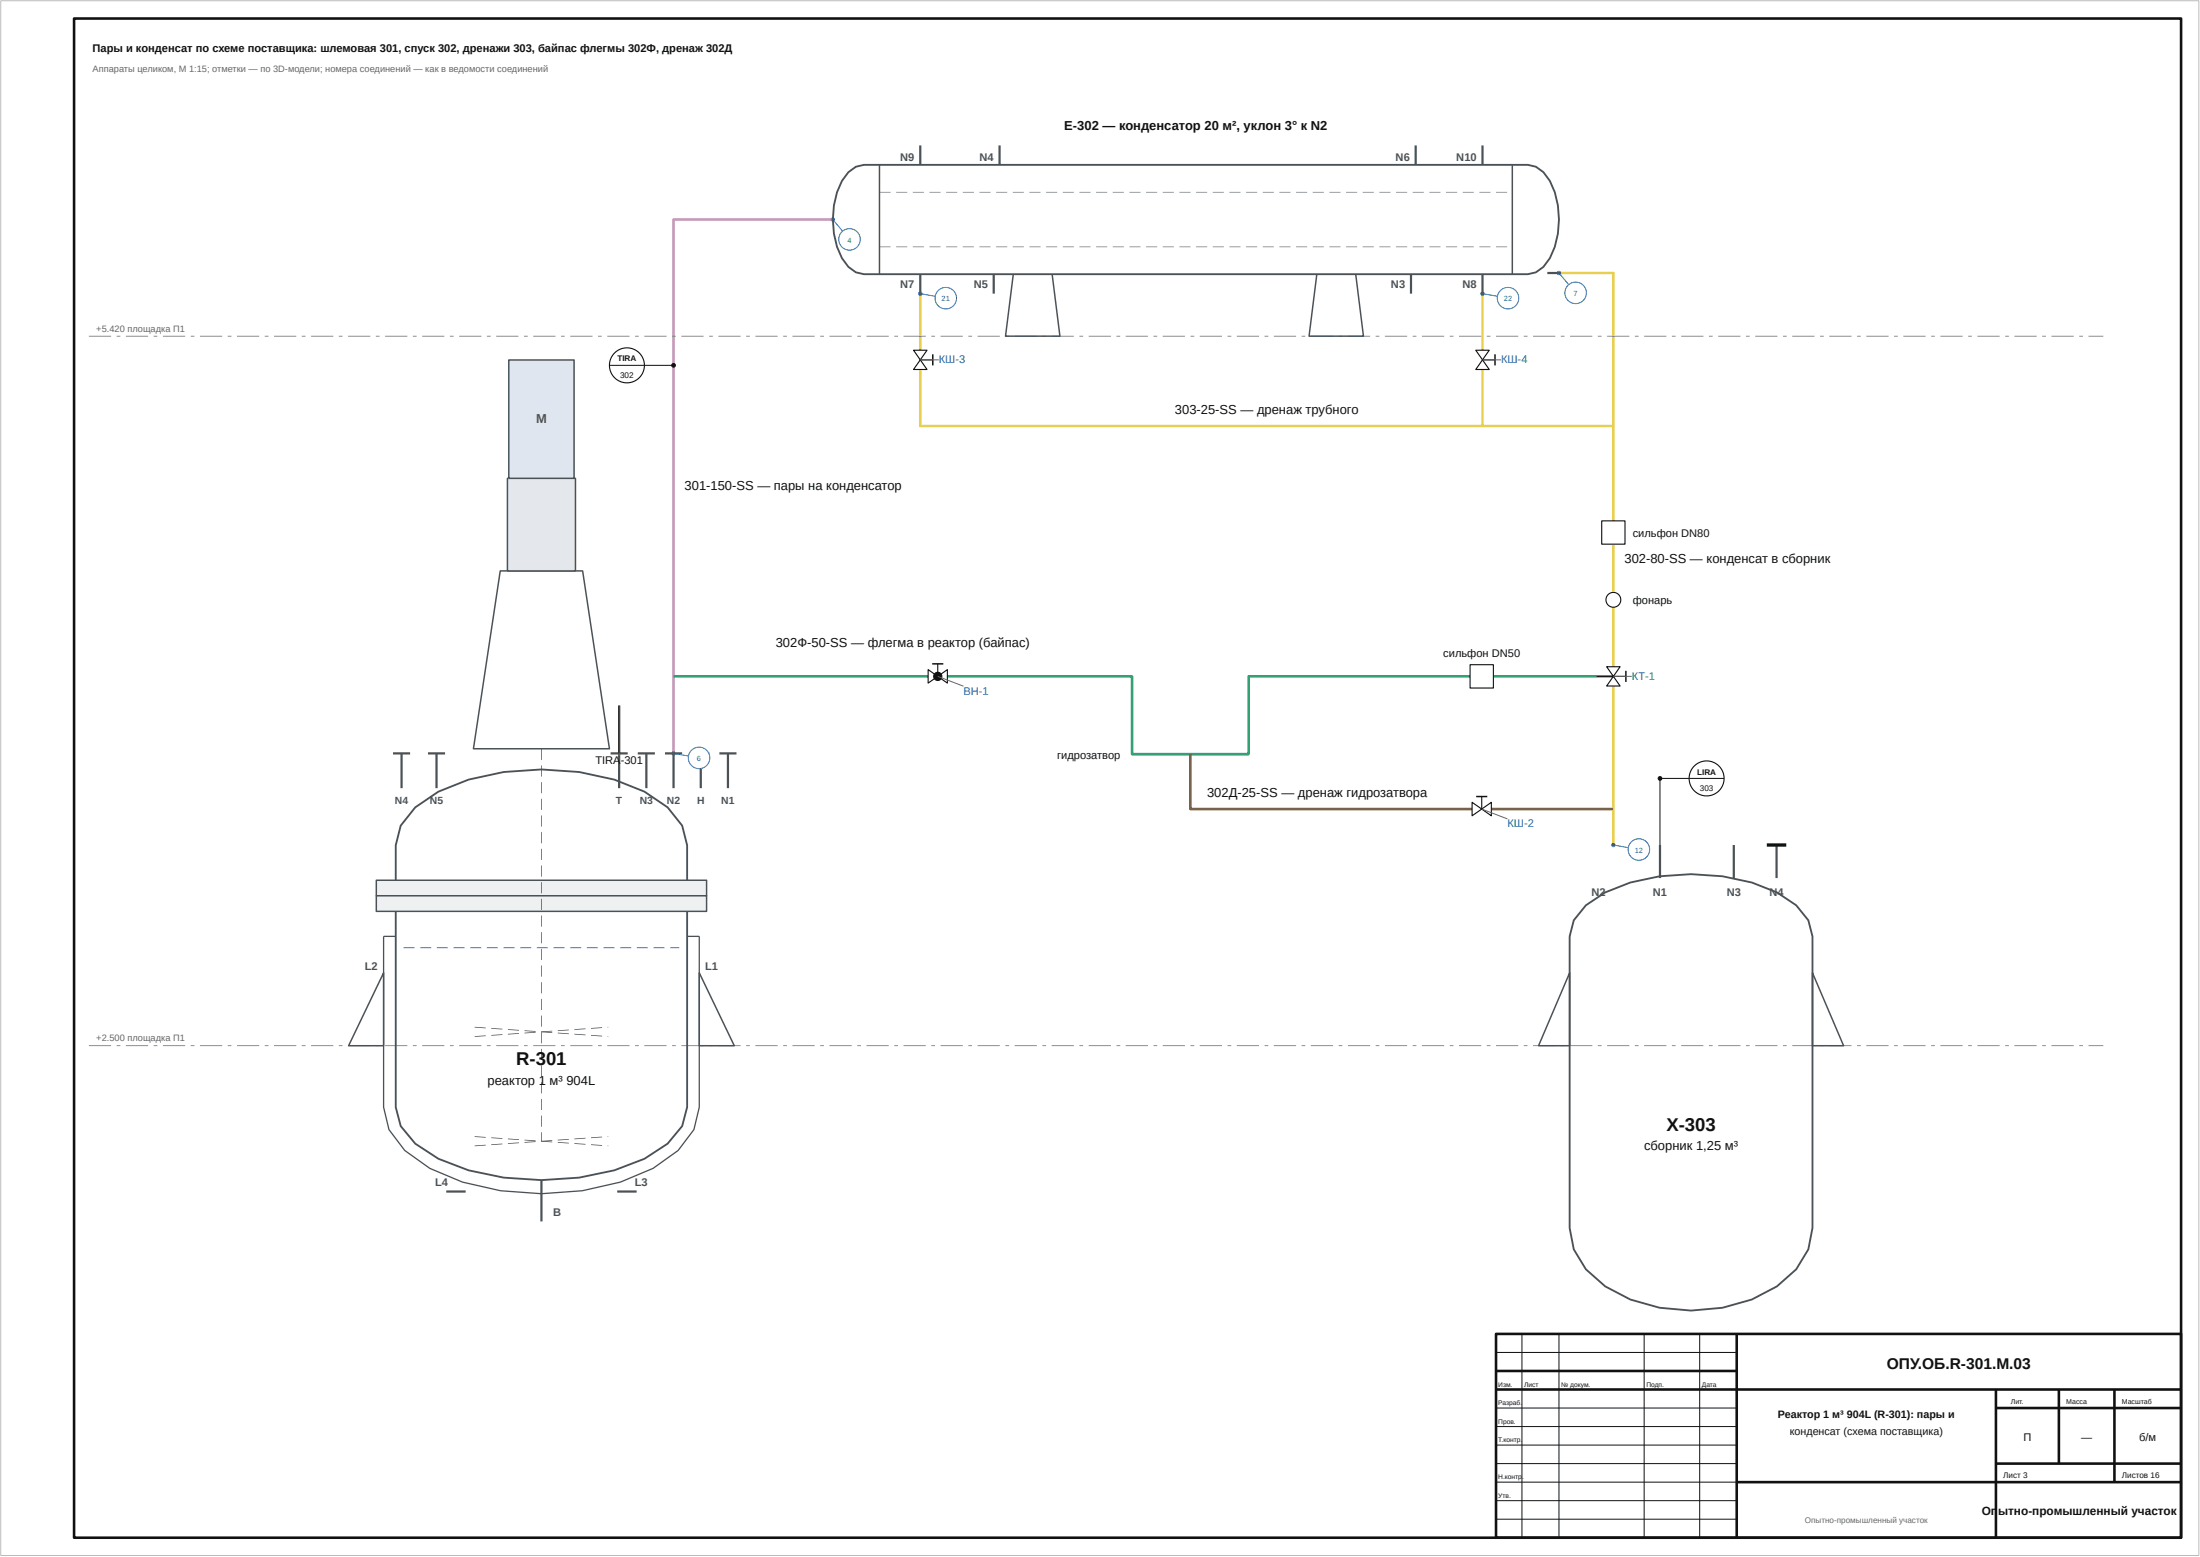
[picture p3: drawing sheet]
<svg xmlns="http://www.w3.org/2000/svg" width="594mm" height="420mm" viewBox="0 0 594 420" stroke-linecap="round" stroke-linejoin="round" font-family="sans-serif">
<path d="M20 5h569v410h-569zM404 360h185v55h-185zM469 360v55M404 370h65M404 375h185M539 375v40M539 380h50M556 375v20M571 375v25M469 400h120M539 395h50" fill="none" stroke="#111" stroke-width=".7" stroke-linecap="butt"/>
<path d="M224.9 59.2h-43v144.1" fill="none" stroke="#d98ac4" stroke-width=".7" stroke-linecap="butt"/>
<path d="M248.5 79.2v15.3M400.3 79.2v15.3M421 73.7h14.7v106.2M248.5 99.7v15.3h187.2M400.3 99.7v15.3M435.7 185.1v42.9" fill="none" stroke="#e9cf4e" stroke-width=".7" stroke-linecap="butt"/>
<path d="M181.9 182.5h68.7M255.8 182.5h49.9v21h31.5v-21h98.5" fill="none" stroke="#2d9e6d" stroke-width=".7" stroke-linecap="butt"/>
<path d="M321.4 203.5v14.8h76.1M402.7 218.3h33" fill="none" stroke="#7f6042" stroke-width=".7" stroke-linecap="butt"/>
<path d="M.2 .2h593.6v419.6h-593.6z" fill="none" stroke="#bbb" stroke-width=".27"/>
<path d="M411 360v55M421 360v55M444 360v55M459 360v55M404 365h65M404 380h65M404 385h65M404 390h65M404 395h65M404 400h65M404 405h65M404 410h65" fill="none" stroke="#111" stroke-width=".27"/>
<g fill="#666">
<path d="M24 282.1h6v.2h-6zM31.5 282.1h1v.2h-1zM34 282.1h6v.2h-6zM41.5 282.1h1v.2h-1zM44 282.1h6v.2h-6zM51.5 282.1h1v.2h-1zM54 282.1h6v.2h-6zM61.5 282.1h1v.2h-1zM64 282.1h6v.2h-6zM71.5 282.1h1v.2h-1zM74 282.1h6v.2h-6zM81.5 282.1h1v.2h-1zM84 282.1h6v.2h-6zM91.5 282.1h1v.2h-1zM94 282.1h6v.2h-6zM101.5 282.1h1v.2h-1zM104 282.1h6v.2h-6zM111.5 282.1h1v.2h-1zM114 282.1h6v.2h-6zM121.5 282.1h1v.2h-1zM124 282.1h6v.2h-6zM131.5 282.1h1v.2h-1zM134 282.1h6v.2h-6zM141.5 282.1h1v.2h-1zM144 282.1h6v.2h-6zM151.5 282.1h1v.2h-1zM154 282.1h6v.2h-6zM161.5 282.1h1v.2h-1zM164 282.1h6v.2h-6zM171.5 282.1h1v.2h-1zM174 282.1h6v.2h-6zM181.5 282.1h1v.2h-1zM184 282.1h6v.2h-6zM191.5 282.1h1v.2h-1zM194 282.1h6v.2h-6zM201.5 282.1h1v.2h-1zM204 282.1h6v.2h-6zM211.5 282.1h1v.2h-1zM214 282.1h6v.2h-6zM221.5 282.1h1v.2h-1zM224 282.1h6v.2h-6zM231.5 282.1h1v.2h-1zM234 282.1h6v.2h-6zM241.5 282.1h1v.2h-1zM244 282.1h6v.2h-6zM251.5 282.1h1v.2h-1zM254 282.1h6v.2h-6zM261.5 282.1h1v.2h-1zM264 282.1h6v.2h-6zM271.5 282.1h1v.2h-1zM274 282.1h6v.2h-6zM281.5 282.1h1v.2h-1zM284 282.1h6v.2h-6zM291.5 282.1h1v.2h-1zM294 282.1h6v.2h-6zM301.5 282.1h1v.2h-1zM304 282.1h6v.2h-6zM311.5 282.1h1v.2h-1zM314 282.1h6v.2h-6zM321.5 282.1h1v.2h-1zM324 282.1h6v.2h-6zM331.5 282.1h1v.2h-1zM334 282.1h6v.2h-6zM341.5 282.1h1v.2h-1zM344 282.1h6v.2h-6zM351.5 282.1h1v.2h-1zM354 282.1h6v.2h-6zM361.5 282.1h1v.2h-1zM364 282.1h6v.2h-6zM371.5 282.1h1v.2h-1zM374 282.1h6v.2h-6zM381.5 282.1h1v.2h-1zM384 282.1h6v.2h-6zM391.5 282.1h1v.2h-1zM394 282.1h6v.2h-6zM401.5 282.1h1v.2h-1zM404 282.1h6v.2h-6zM411.5 282.1h1v.2h-1zM414 282.1h6v.2h-6zM421.5 282.1h1v.2h-1zM424 282.1h6v.2h-6zM431.5 282.1h1v.2h-1zM434 282.1h6v.2h-6zM441.5 282.1h1v.2h-1zM444 282.1h6v.2h-6zM451.5 282.1h1v.2h-1zM454 282.1h6v.2h-6zM461.5 282.1h1v.2h-1zM464 282.1h6v.2h-6zM471.5 282.1h1v.2h-1zM474 282.1h6v.2h-6zM481.5 282.1h1v.2h-1zM484 282.1h6v.2h-6zM491.5 282.1h1v.2h-1zM494 282.1h6v.2h-6zM501.5 282.1h1v.2h-1zM504 282.1h6v.2h-6zM511.5 282.1h1v.2h-1zM514 282.1h6v.2h-6zM521.5 282.1h1v.2h-1zM524 282.1h6v.2h-6zM531.5 282.1h1v.2h-1zM534 282.1h6v.2h-6zM541.5 282.1h1v.2h-1zM544 282.1h6v.2h-6zM551.5 282.1h1v.2h-1zM554 282.1h6v.2h-6zM561.5 282.1h1v.2h-1zM564 282.1h4v.2h-4z"/>
<path d="M24 90.6h6v.2h-6zM31.5 90.6h1v.2h-1zM34 90.6h6v.2h-6zM41.5 90.6h1v.2h-1zM44 90.6h6v.2h-6zM51.5 90.6h1v.2h-1zM54 90.6h6v.2h-6zM61.5 90.6h1v.2h-1zM64 90.6h6v.2h-6zM71.5 90.6h1v.2h-1zM74 90.6h6v.2h-6zM81.5 90.6h1v.2h-1zM84 90.6h6v.2h-6zM91.5 90.6h1v.2h-1zM94 90.6h6v.2h-6zM101.5 90.6h1v.2h-1zM104 90.6h6v.2h-6zM111.5 90.6h1v.2h-1zM114 90.6h6v.2h-6zM121.5 90.6h1v.2h-1zM124 90.6h6v.2h-6zM131.5 90.6h1v.2h-1zM134 90.6h6v.2h-6zM141.5 90.6h1v.2h-1zM144 90.6h6v.2h-6zM151.5 90.6h1v.2h-1zM154 90.6h6v.2h-6zM161.5 90.6h1v.2h-1zM164 90.6h6v.2h-6zM171.5 90.6h1v.2h-1zM174 90.6h6v.2h-6zM181.5 90.6h1v.2h-1zM184 90.6h6v.2h-6zM191.5 90.6h1v.2h-1zM194 90.6h6v.2h-6zM201.5 90.6h1v.2h-1zM204 90.6h6v.2h-6zM211.5 90.6h1v.2h-1zM214 90.6h6v.2h-6zM221.5 90.6h1v.2h-1zM224 90.6h6v.2h-6zM231.5 90.6h1v.2h-1zM234 90.6h6v.2h-6zM241.5 90.6h1v.2h-1zM244 90.6h6v.2h-6zM251.5 90.6h1v.2h-1zM254 90.6h6v.2h-6zM261.5 90.6h1v.2h-1zM264 90.6h6v.2h-6zM271.5 90.6h1v.2h-1zM274 90.6h6v.2h-6zM281.5 90.6h1v.2h-1zM284 90.6h6v.2h-6zM291.5 90.6h1v.2h-1zM294 90.6h6v.2h-6zM301.5 90.6h1v.2h-1zM304 90.6h6v.2h-6zM311.5 90.6h1v.2h-1zM314 90.6h6v.2h-6zM321.5 90.6h1v.2h-1zM324 90.6h6v.2h-6zM331.5 90.6h1v.2h-1zM334 90.6h6v.2h-6zM341.5 90.6h1v.2h-1zM344 90.6h6v.2h-6zM351.5 90.6h1v.2h-1zM354 90.6h6v.2h-6zM361.5 90.6h1v.2h-1zM364 90.6h6v.2h-6zM371.5 90.6h1v.2h-1zM374 90.6h6v.2h-6zM381.5 90.6h1v.2h-1zM384 90.6h6v.2h-6zM391.5 90.6h1v.2h-1zM394 90.6h6v.2h-6zM401.5 90.6h1v.2h-1zM404 90.6h6v.2h-6zM411.5 90.6h1v.2h-1zM414 90.6h6v.2h-6zM421.5 90.6h1v.2h-1zM424 90.6h6v.2h-6zM431.5 90.6h1v.2h-1zM434 90.6h6v.2h-6zM441.5 90.6h1v.2h-1zM444 90.6h6v.2h-6zM451.5 90.6h1v.2h-1zM454 90.6h6v.2h-6zM461.5 90.6h1v.2h-1zM464 90.6h6v.2h-6zM471.5 90.6h1v.2h-1zM474 90.6h6v.2h-6zM481.5 90.6h1v.2h-1zM484 90.6h6v.2h-6zM491.5 90.6h1v.2h-1zM494 90.6h6v.2h-6zM501.5 90.6h1v.2h-1zM504 90.6h6v.2h-6zM511.5 90.6h1v.2h-1zM514 90.6h6v.2h-6zM521.5 90.6h1v.2h-1zM524 90.6h6v.2h-6zM531.5 90.6h1v.2h-1zM534 90.6h6v.2h-6zM541.5 90.6h1v.2h-1zM544 90.6h6v.2h-6zM551.5 90.6h1v.2h-1zM554 90.6h6v.2h-6zM561.5 90.6h1v.2h-1zM564 90.6h4v.2h-4z"/>
</g>
<path d="M106.9 241.8v57l1.3 5.1 3.9 4.7 6.3 4.1a69.2 69.2 0 0 0 38 5.1l9.5-2 8.1-3.1 6.3-4.1 3.9-4.7 1.4-5.1v-57" fill="none" stroke="#4a5258" stroke-width=".5"/>
<path d="M106.9 252.7h-3.3v46.1l1.4 6.1 4.3 5.6 6.8 4.8 8.8 3.7 10.3 2.4 11 .8 11-.8 10.3-2.4 8.9-3.7 6.7-4.8 4.3-5.6 1.4-6.1v-46.1h-3.2" fill="none" stroke="#4a5258" stroke-width=".35"/>
<path d="M101.6 237.6h89.2v4.2h-89.2z" fill="#eef0f2"/>
<path d="M101.6 237.6h89.2v4.2h-89.2z" fill="none" stroke="#4a5258" stroke-width=".4"/>
<path d="M101.6 241.8h89.2v4.2h-89.2z" fill="#eef0f2"/>
<path d="M135.1 154.1h22.2l7.3 48h-36.7zM101.6 241.8h89.2v4.2h-89.2zM103.6 262.5v19.7h-9.5zM188.8 262.5l9.5 19.7h-9.5z" fill="none" stroke="#4a5258" stroke-width=".4"/>
<path d="M106.9 237.6v-9.5l1.3-5.3 3.9-4.9 6.3-4.3a66.7 66.7 0 0 1 38-5.3l9.5 2.1 8.1 3.2 6.3 4.3 3.9 4.9 1.4 5.3v9.5" fill="none" stroke="#4a5258" stroke-width=".5"/>
<path d="M137 129.1h18.4v25h-18.4z" fill="#e4e8ec"/>
<path d="M137 129.1h18.4v25h-18.4z" fill="none" stroke="#4a5258" stroke-width=".4"/>
<path d="M137.4 97.1h17.6v32h-17.6z" fill="#dfe6ef"/>
<path d="M137.4 97.1h17.6v32h-17.6z" fill="none" stroke="#4a5258" stroke-width=".4"/>
<g fill="#4a5258">
<path d="M146.1 202.1h.2v3h-.2zM146.1 206.6h.2v3h-.2zM146.1 211.1h.2v3h-.2zM146.1 215.6h.2v3h-.2zM146.1 220.1h.2v3h-.2zM146.1 224.6h.2v3h-.2zM146.1 229.1h.2v3h-.2zM146.1 233.6h.2v3h-.2zM146.1 238.1h.2v3h-.2zM146.1 242.6h.2v3h-.2zM146.1 247.1h.2v3h-.2zM146.1 251.6h.2v3h-.2zM146.1 256.1h.2v3h-.2zM146.1 260.6h.2v3h-.2zM146.1 265.1h.2v3h-.2zM146.1 269.6h.2v3h-.2zM146.1 274.1h.2v3h-.2zM146.1 278.6h.2v3h-.2zM146.1 283.1h.2v3h-.2zM146.1 287.6h.2v3h-.2zM146.1 292.1h.2v3h-.2zM146.1 296.6h.2v3h-.2zM146.1 301.1h.2v3h-.2zM146.1 305.6h.2v2.4h-.2z"/>
<path d="M128.2 306.6l3 .2v.2l-3-.2zM132.7 307l3 .2v.2l-3-.3zM137.2 307.3l3 .2-.1 .2-2.9-.2zM141.7 307.6l2.9 .2v.2l-3-.2zM146.1 307.9l3 .2v.2l-3-.2zM150.6 308.2l3 .2v.2l-3-.2zM155.1 308.5l3 .2v.2l-3-.2zM159.6 308.8l3 .2v.2l-3-.2zM164.1 309.1l.1 .2z"/>
<path d="M128.2 309.1l3-.2v.2l-3 .2zM132.7 308.8l3-.2v.2l-3 .2zM137.2 308.5l2.9-.2 .1 .2-3 .2zM141.6 308.2l3-.2v.2l-2.9 .2zM146.1 307.9l3-.2v.2l-3 .2zM150.6 307.6l3-.2v.2l-3 .2zM155.1 307.3l3-.2v.2l-3 .2zM159.6 307l3-.2v.2l-3 .2zM164.1 306.6l.2 .2z"/>
<path d="M128.2 277.1l3 .2v.2l-3-.2zM132.7 277.4l3 .2v.2l-3-.2zM137.2 277.7l3 .3-.1 .2-2.9-.3zM141.7 278.1l2.9 .2v.2l-3-.2zM146.1 278.4l3 .2v.2l-3-.2zM150.6 278.7l3 .2v.2l-3-.2zM155.1 279l3 .2v.2l-3-.2zM159.6 279.3l3 .2v.2l-3-.2zM164.1 279.6l.1 .2z"/>
<path d="M128.2 279.6l3-.2v.2l-3 .2zM132.7 279.3l3-.2v.2l-3 .2zM137.2 279l2.9-.2 .1 .2-3 .2zM141.6 278.7l3-.2v.2l-2.9 .2zM146.1 278.4l3-.2v.2l-3 .2zM150.6 278.1l3-.2v.2l-3 .2zM155.1 277.8l3-.3v.2l-3 .3zM159.6 277.4l3-.2v.2l-3 .2zM164.1 277.1l.2 .2z"/>
</g>
<path d="M109 255.7h3v.2h-3zM113.5 255.7h3v.2h-3zM118 255.7h3v.2h-3zM122.5 255.7h3v.2h-3zM127 255.7h3v.2h-3zM131.5 255.7h3v.2h-3zM136 255.7h3v.2h-3zM140.5 255.7h3v.2h-3zM145 255.7h3v.2h-3zM149.5 255.7h3v.2h-3zM154 255.7h3v.2h-3zM158.5 255.7h3v.2h-3zM163 255.7h3v.2h-3zM167.5 255.7h3v.2h-3zM172 255.7h3v.2h-3zM176.5 255.7h3v.2h-3zM181 255.7h2.5v.2h-2.5z" fill="#1f5fa8"/>
<g fill="none" stroke="#4a5258" stroke-width=".6">
<path d="M106.1 203.3h4.7M108.4 203.3v9.4M115.6 203.3h4.6M117.9 203.3v9.4M164.9 203.3h4.6M167.2 203.3v9.4M172.2 203.3h4.6M174.5 203.3v9.4M179.6 203.3h4.6M181.9 203.3v9.4M186.9 203.3h4.6M189.2 203.3v9.4"/>
<path d="M194.3 203.3h4.6M196.6 203.3v9.4M146.2 318.5v11.1"/>
</g>
<path d="M229.1 46.5l2-1.5 2.2-.5h179.3l2.2 .5 2 1.5a18.8 18.8 0 0 1 4.2 12.7 18.8 18.8 0 0 1-4.2 12.8l-2 1.5-2.2 .5h-179.3l-2.2-.5-2-1.5a18.8 18.8 0 0 1-4.2-12.8 18.8 18.8 0 0 1 4.2-12.7z" fill="none" stroke="#4a5258" stroke-width=".5"/>
<path d="M237.5 44.5v29.5M408.4 44.5v29.5" fill="none" stroke="#4a5258" stroke-width=".4"/>
<g fill="#4a5258">
<path d="M237.5 51.8h3v.1h-3zM242 51.8h3v.1h-3zM246.5 51.8h3v.1h-3zM251 51.8h3v.1h-3zM255.5 51.8h3v.1h-3zM260 51.8h3v.1h-3zM264.5 51.8h3v.1h-3zM269 51.8h3v.1h-3zM273.5 51.8h3v.1h-3zM278 51.8h3v.1h-3zM282.5 51.8h3v.1h-3zM287 51.8h3v.1h-3zM291.5 51.8h3v.1h-3zM296 51.8h3v.1h-3zM300.5 51.8h3v.1h-3zM305 51.8h3v.1h-3zM309.5 51.8h3v.1h-3zM314 51.8h3v.1h-3zM318.5 51.8h3v.1h-3zM323 51.8h3v.1h-3zM327.5 51.8h3v.1h-3zM332 51.8h3v.1h-3zM336.5 51.8h3v.1h-3zM341 51.8h3v.1h-3zM345.5 51.8h3v.1h-3zM350 51.8h3v.1h-3zM354.5 51.8h3v.1h-3zM359 51.8h3v.1h-3zM363.5 51.8h3v.1h-3zM368 51.8h3v.1h-3zM372.5 51.8h3v.1h-3zM377 51.8h3v.1h-3zM381.5 51.8h3v.1h-3zM386 51.8h3v.1h-3zM390.5 51.8h3v.1h-3zM395 51.8h3v.1h-3zM399.5 51.8h3v.1h-3zM404 51.8h3v.1h-3z"/>
<path d="M237.5 66.6h3v.1h-3zM242 66.6h3v.1h-3zM246.5 66.6h3v.1h-3zM251 66.6h3v.1h-3zM255.5 66.6h3v.1h-3zM260 66.6h3v.1h-3zM264.5 66.6h3v.1h-3zM269 66.6h3v.1h-3zM273.5 66.6h3v.1h-3zM278 66.6h3v.1h-3zM282.5 66.6h3v.1h-3zM287 66.6h3v.1h-3zM291.5 66.6h3v.1h-3zM296 66.6h3v.1h-3zM300.5 66.6h3v.1h-3zM305 66.6h3v.1h-3zM309.5 66.6h3v.1h-3zM314 66.6h3v.1h-3zM318.5 66.6h3v.1h-3zM323 66.6h3v.1h-3zM327.5 66.6h3v.1h-3zM332 66.6h3v.1h-3zM336.5 66.6h3v.1h-3zM341 66.6h3v.1h-3zM345.5 66.6h3v.1h-3zM350 66.6h3v.1h-3zM354.5 66.6h3v.1h-3zM359 66.6h3v.1h-3zM363.5 66.6h3v.1h-3zM368 66.6h3v.1h-3zM372.5 66.6h3v.1h-3zM377 66.6h3v.1h-3zM381.5 66.6h3v.1h-3zM386 66.6h3v.1h-3zM390.5 66.6h3v.1h-3zM395 66.6h3v.1h-3zM399.5 66.6h3v.1h-3zM404 66.6h3v.1h-3z"/>
</g>
<path d="M273.6 74l-2.1 16.7h14.7l-2.1-16.7M355.6 74l-2.1 16.7h14.7l-2.1-16.7M423.9 262.5v19.7h-8.4zM489.5 262.5l8.4 19.7h-8.4z" fill="none" stroke="#4a5258" stroke-width=".4"/>
<path d="M248.5 39.2v5.3M269.9 39.2v5.3M382.3 39.2v5.3M400.3 39.2v5.3M248.5 74v5.2M268.3 74v5.2M381 74v5.2M400.3 74v5.2M417.8 73.7h3.2" fill="none" stroke="#4a5258" stroke-width=".6"/>
<path d="M428.3 244.3l5.2-3.5a57 57 0 0 1 39.6-2.6l6.8 2.6 5.2 3.5 3.2 4.1 1.2 4.3v78.7l-1.2 5.8-3.2 5.4-5.2 4.6-6.8 3.5a46.6 46.6 0 0 1-32.8 0l-6.8-3.5-5.2-4.6-3.3-5.4-1.1-5.8v-78.7l1.1-4.3z" fill="none" stroke="#4a5258" stroke-width=".5"/>
<path d="M174 98.6h7.9" fill="none" stroke="#111" stroke-width=".27"/>
<circle cx="181.9" cy="98.6" r=".5" fill="#111"/>
<circle cx="181.9" cy="98.6" r=".5" fill="none" stroke="#111" stroke-width=".27"/>
<circle cx="169.3" cy="98.6" r="4.7" fill="#fff"/>
<circle cx="169.3" cy="98.6" r="4.7" fill="none" stroke="#111" stroke-width=".3"/>
<path d="M164.6 98.6h9.4" fill="none" stroke="#111" stroke-width=".27"/>
<path d="M432.5 140.6h6.3v6.3h-6.3z" fill="#fff"/>
<path d="M432.5 140.6h6.3v6.3h-6.3z" fill="none" stroke="#111" stroke-width=".3"/>
<circle cx="435.7" cy="161.9" r="2" fill="#fff"/>
<circle cx="435.7" cy="161.9" r="2" fill="none" stroke="#111" stroke-width=".3"/>
<path d="M397 179.4h6.3v6.3h-6.3z" fill="#fff"/>
<path d="M397 179.4h6.3v6.3h-6.3z" fill="none" stroke="#111" stroke-width=".3"/>
<path d="M167.2 190.4v12.9" fill="none" stroke="#111" stroke-width=".6"/>
<path d="M448.3 228v9M468.2 228v9M479.8 228v9M120.5 321.6h5.3M166.7 321.6h5.2" fill="none" stroke="#4a5258" stroke-width=".6"/>
<path d="M477.1 228h5.3" fill="none" stroke="#111" stroke-width=".9" stroke-linecap="butt"/>
<path d="M456.1 210.1h-7.8v17.9" fill="none" stroke="#111" stroke-width=".27"/>
<circle cx="448.3" cy="210.1" r=".5" fill="#111"/>
<circle cx="448.3" cy="210.1" r=".5" fill="none" stroke="#111" stroke-width=".27"/>
<circle cx="460.9" cy="210.1" r="4.7" fill="#fff"/>
<circle cx="460.9" cy="210.1" r="4.7" fill="none" stroke="#111" stroke-width=".3"/>
<path d="M456.1 210.1h9.5" fill="none" stroke="#111" stroke-width=".27"/>
<path d="M433.9 179.9l3.6 5.2h-3.6l3.6-5.2z" fill="#fff"/>
<path d="M433.9 179.9l3.6 5.2h-3.6l3.6-5.2zM431.2 182.5h7.9" fill="none" stroke="#111" stroke-width=".3"/>
<path d="M439.1 181v3" fill="none" stroke="#111" stroke-width=".4"/>
<path d="M246.7 94.5l3.6 5.2h-3.6l3.6-5.2z" fill="#fff"/>
<path d="M246.7 94.5l3.6 5.2h-3.6l3.6-5.2zM248.5 97.1h3.4" fill="none" stroke="#111" stroke-width=".3"/>
<path d="M251.9 95.6v3" fill="none" stroke="#111" stroke-width=".4"/>
<path d="M398.5 94.5l3.7 5.2h-3.7l3.7-5.2z" fill="#fff"/>
<path d="M398.5 94.5l3.7 5.2h-3.7l3.7-5.2zM400.3 97.1h3.4" fill="none" stroke="#111" stroke-width=".3"/>
<path d="M403.7 95.6v3" fill="none" stroke="#111" stroke-width=".4"/>
<path d="M250.6 180.7l5.2 3.7v-3.7l-5.2 3.7z" fill="#fff"/>
<path d="M253.2 179.2v3.3M250.6 180.7l5.2 3.7v-3.7l-5.2 3.7z" fill="none" stroke="#111" stroke-width=".3"/>
<path d="M251.7 179.2h3" fill="none" stroke="#111" stroke-width=".4"/>
<circle cx="253.2" cy="182.5" r="1.1" fill="#111"/>
<circle cx="253.2" cy="182.5" r="1.1" fill="none" stroke="#111" stroke-width=".3"/>
<path d="M397.5 216.5l5.2 3.7v-3.7l-5.2 3.7z" fill="#fff"/>
<path d="M397.5 216.5l5.2 3.7v-3.7l-5.2 3.7zM400.1 215v3.3" fill="none" stroke="#111" stroke-width=".3"/>
<path d="M398.6 215h3" fill="none" stroke="#111" stroke-width=".4"/>
<path d="M248.5 97.1h5M400.3 97.1h5M167.2 190.4v13.7M253.2 182.5l7 2.7M435.7 182.5h5M400.1 218.3l7 2.7" fill="none" stroke="#666" stroke-width=".27"/>
<path d="M181.9 203.3l4 .7" fill="none" stroke="#1f5fa8" stroke-width=".27"/>
<circle cx="181.9" cy="203.3" r=".45" fill="#1f5fa8"/>
<circle cx="181.9" cy="203.3" r=".45" fill="none" stroke="#1f5fa8" stroke-width=".27"/>
<circle cx="188.8" cy="204.5" r="2.9" fill="#fff"/>
<g fill="none" stroke="#1f5fa8" stroke-width=".27">
<path d="M224.9 59.2l2.6 3.2"/>
<circle cx="188.8" cy="204.5" r="2.9"/>
</g>
<circle cx="224.9" cy="59.2" r=".45" fill="#1f5fa8"/>
<circle cx="224.9" cy="59.2" r=".45" fill="none" stroke="#1f5fa8" stroke-width=".27"/>
<circle cx="229.4" cy="64.6" r="2.9" fill="#fff"/>
<g fill="none" stroke="#1f5fa8" stroke-width=".27">
<path d="M421 73.7l2.6 3.1"/>
<circle cx="229.4" cy="64.6" r="2.9"/>
</g>
<circle cx="421" cy="73.7" r=".45" fill="#1f5fa8"/>
<circle cx="421" cy="73.7" r=".45" fill="none" stroke="#1f5fa8" stroke-width=".27"/>
<circle cx="425.5" cy="79" r="2.9" fill="#fff"/>
<g fill="none" stroke="#1f5fa8" stroke-width=".27">
<path d="M248.5 79.2l4.1 .8"/>
<circle cx="425.5" cy="79" r="2.9"/>
</g>
<circle cx="248.5" cy="79.2" r=".45" fill="#1f5fa8"/>
<circle cx="248.5" cy="79.2" r=".45" fill="none" stroke="#1f5fa8" stroke-width=".27"/>
<circle cx="255.4" cy="80.5" r="2.9" fill="#fff"/>
<g fill="none" stroke="#1f5fa8" stroke-width=".27">
<path d="M400.3 79.2l4.1 .8"/>
<circle cx="255.4" cy="80.5" r="2.9"/>
</g>
<circle cx="400.3" cy="79.2" r=".45" fill="#1f5fa8"/>
<circle cx="400.3" cy="79.2" r=".45" fill="none" stroke="#1f5fa8" stroke-width=".27"/>
<circle cx="407.2" cy="80.5" r="2.9" fill="#fff"/>
<g fill="none" stroke="#1f5fa8" stroke-width=".27">
<path d="M435.7 228l4 .8"/>
<circle cx="407.2" cy="80.5" r="2.9"/>
</g>
<circle cx="435.7" cy="228" r=".45" fill="#1f5fa8"/>
<circle cx="435.7" cy="228" r=".45" fill="none" stroke="#1f5fa8" stroke-width=".27"/>
<circle cx="442.6" cy="229.3" r="2.9" fill="#fff"/>
<circle cx="442.6" cy="229.3" r="2.9" fill="none" stroke="#1f5fa8" stroke-width=".27"/>
<g font-size="5" fill="#111">
<text x="139.4" y="287.5">R-301</text>
<text x="450" y="305.2">X-303</text>
</g>
<text font-size="4.2" fill="#111" x="509.5" y="369.5">ОПУ.ОБ.R-301.М.03</text>
<g font-size="3.5" fill="#111">
<text x="287.4" y="35">E-302 — конденсатор 20 м², уклон 3° к N2</text>
<text x="317.3" y="111.8">303-25-SS — дренаж трубного</text>
<text x="184.9" y="132.3">301-150-SS — пары на конденсатор</text>
<text x="438.7" y="151.9">302-80-SS — конденсат в сборник</text>
<text x="209.5" y="174.5">302Ф-50-SS — флегма в реактор (байпас)</text>
<text x="326" y="215.1">302Д-25-SS — дренаж гидрозатвора</text>
<text x="131.7" y="292.7">реактор 1 м³</text>
<text x="153" y="292.7">904L</text>
<text x="444" y="310.4">сборник 1,25 м³</text>
</g>
<text font-size="3.5" fill="#4a5258" x="144.7" y="114.3">M</text>
<g font-size="3.2" fill="#111">
<text x="535.2" y="409">Оп</text>
<text x="539.6" y="409">ытно-промышленный участок</text>
</g>
<g font-size="3" fill="#111">
<text x="25" y="14">Пары и конденсат по схеме поставщика: шлемовая 301, спуск 302, дренажи 303, байпас флегмы 302Ф, дренаж 302Д</text>
<text x="440.9" y="145">сильфон DN80</text>
<text x="440.9" y="163.1">фонарь</text>
<text x="389.8" y="177.3">сильфон DN50</text>
<text x="160.8" y="206.3">TIRA</text>
<text x="167.6" y="206.3">-301</text>
<text x="285.5" y="204.8">гидрозатвор</text>
<text x="546.4" y="389">П</text>
<text x="562" y="389">—</text>
<text x="577.7" y="389">б/м</text>
</g>
<g font-size="3" fill="#4a5258">
<text x="243.1" y="43.4">N9</text>
<text x="264.5" y="43.4">N4</text>
<text x="376.9" y="43.4">N6</text>
<text x="393.3" y="43.4">N10</text>
<text x="243.1" y="77.8">N7</text>
<text x="262.9" y="77.8">N5</text>
<text x="375.6" y="77.8">N3</text>
<text x="394.9" y="77.8">N8</text>
<text x="429.8" y="241.7">N2</text>
<text x="446.4" y="241.7">N1</text>
<text x="466.3" y="241.7">N3</text>
<text x="477.8" y="241.7">N4</text>
<text x="98.5" y="261.9">L2</text>
<text x="190.4" y="261.9">L1</text>
<text x="117.5" y="320">L4</text>
<text x="171.4" y="320">L3</text>
<text x="149.4" y="328.1">B</text>
</g>
<g font-size="3" fill="#1f5fa8">
<text x="253.5" y="98">КШ-3</text>
<text x="405.3" y="98">КШ-4</text>
<text x="440.7" y="183.4">КТ-1</text>
<text x="260.2" y="187.4">ВН-1</text>
<text x="407.1" y="223.2">КШ-2</text>
</g>
<g font-size="2.9" fill="#111">
<text x="480.1" y="382.7">Реактор 1 м³</text>
<text x="498.7" y="382.7">904L (R-301): пары и</text>
<text x="483.3" y="387.3">конденсат (схема поставщика)</text>
</g>
<g font-size="2.8" fill="#4a5258">
<text x="106.6" y="216.9">N4</text>
<text x="116.1" y="216.9">N5</text>
<text x="166.3" y="216.9">T</text>
<text x="172.8" y="216.9">N3</text>
<text x="180.1" y="216.9">N2</text>
<text x="188.2" y="216.9">H</text>
<text x="194.8" y="216.9">N1</text>
</g>
<g font-size="2.5" fill="#666">
<text x="25" y="19.5">Аппараты целиком, М 1:15; отметки — по 3D-модели; номера соединений — как в ведомости соединений</text>
<text x="26" y="89.5">+5.420 площадка П1</text>
<text x="26" y="281">+2.500 площадка П1</text>
</g>
<g font-size="2.2" fill="#111">
<text x="166.7" y="97.5">TIRA</text>
<text x="167.5" y="102.1">302</text>
<text x="458.3" y="209">LIRA</text>
<text x="459" y="213.5">303</text>
<text x="541" y="398.8">Лист 3</text>
<text x="573" y="398.8">Листов 16</text>
</g>
<text font-size="2.2" fill="#666" x="487.4" y="411">Опытно-промышленный участок</text>
<g font-size="2" fill="#1f5fa8">
<text x="228.9" y="65.5">4</text>
<text x="254.3" y="81.4">21</text>
<text x="406.1" y="81.4">22</text>
<text x="424.9" y="79.9">7</text>
<text x="188.2" y="205.4">6</text>
<text x="441.5" y="230.2">12</text>
</g>
<g font-size="1.9" fill="#111">
<text x="543" y="378.8">Лит.</text>
<text x="558" y="378.8">Масса</text>
<text x="573" y="378.8">Масштаб</text>
</g>
<g font-size="1.8" fill="#111">
<text x="404.6" y="374.2">Изм.</text>
<text x="411.6" y="374.2">Лист</text>
<text x="421.6" y="374.2">№ докум.</text>
<text x="444.6" y="374.2">Подп.</text>
<text x="459.6" y="374.2">Дата</text>
<text x="404.6" y="379.2">Разраб.</text>
<text x="404.6" y="384.2">Пров.</text>
<text x="404.6" y="389.2">Т.контр.</text>
<text x="404.6" y="399.2">Н.контр</text>
<text x="411" y="399.2">.</text>
<text x="404.6" y="404.2">Утв.</text>
</g>
</svg>
